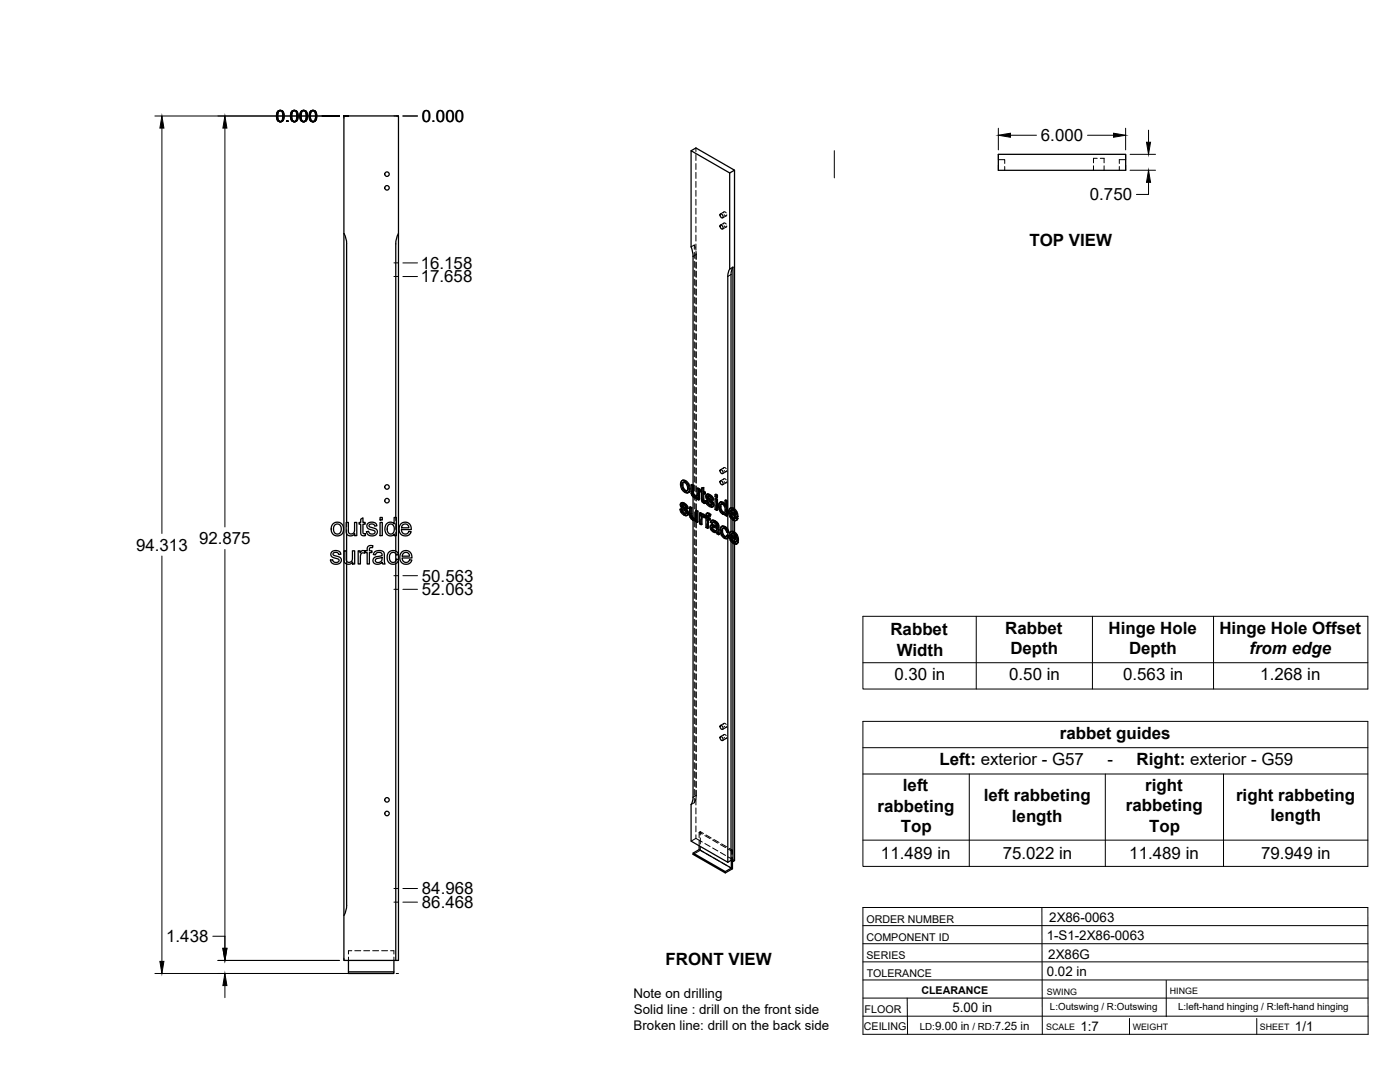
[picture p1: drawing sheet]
<svg xmlns="http://www.w3.org/2000/svg" width="559mm" height="432mm" viewBox="0 0 559 432" stroke-linecap="round" stroke-linejoin="round" font-family="sans-serif">
<!-- layer: Visible -->
<g fill="none" stroke="#000" stroke-width=".51">
<path d="M275.8 60.2l2-1.1 15.4 8.8-1.9 1.1M293.2 67.9v135.2M398.5 61.6h50.8v6.4h-50.8zM137.3 93.2v-46.9h21.7v46.9M137.3 93.2v290.1h20.7M137.3 93.2l.9 2.3 .2 1.8M138.3 97.3v111.2M159 93.2v130.1M159.1 93.2l-.8 1.7-.3 2.4v109.2M287.6 89.8a.93 .93 0 0 1 .9 .6 .93 .93 0 0 1-.2 1l-.9-.8zM287.6 85.4a.93 .93 0 0 1 .9 .5 .93 .93 0 0 1-.2 1.1l-.9-.9zM291.3 107.4v-38.4l-15.5-8.8v38.3l.8 3.8v91.3"/>
<path d="M291.3 107.4l-.6 1.3-.2 1.6v100.9M292.5 106.6l-1.2 .8M292.5 106.6v96.1M292.6 106.6l-.6 1.3-.2 1.7v93M272.2 191.8l.6-.2 .9 .2zM272.2 191.8l-.5 .6-.1 .9 .5 1.9 1.5 1.4 .8 .1 .5-.3M272.3 193.6l.3 1.4M272.6 195l.3-.1 .8 .8-.3 .2zM272.8 192.5l-.2 .9M272.9 194.9l-.3-1.5-.3 .1 .2-.8 .5-.2 .9 .6 .5 1.4-.2 1.4h-.8M273.4 192l1 1a1.88 1.88 0 0 1 1 2M273.7 195.7l.5 .2"/>
<path d="M273.7 191.8l1.2 1.3M274.6 193.3l.5 1.9 .3-.2-.2 1.2M275.1 195.2l-.2 1.2 .3-.2-.6 .5M275.8 193.5l.7 .4 .3-.2v3.2M276.5 193.9v3.1l.3-.1 .3 .6M276.5 197.1l.3 .6 .3-.2 .5 .4M276.6 198.3v8.3M276.8 197.7l.4 .4h.9l-.3 .1M276.8 193.7l-.7-.4-.3 .2v2.9l.3 1.1 .8 1a.97 .97 0 0 0 1.4 .1v.6l.5 .4M277.2 198.1l.6 .1M278.2 194.9l.6 .4 .4-.2v4.3l-.4 .2v-4.3M278.3 198.6l-.3 .2"/>
<path d="M279.2 195.1l-.7-.4-.3 .2v2.6l-.4 .7M280 195.5l-.5 .1v.6l.5 .3v3.3l.9 1h.7l-.1-.7h-.6M280 194.8l.9-.2v1.5M280.6 194.8v1.5l.3-.2 .6 .3M280.6 196.3l.6 .3 .3-.2v.6l-.3 .2v-.6M280.6 199.7l.7 .2M280.7 200l.8 .1M280.9 194.6l-.9 .2v1.1l-.5-.3M280.9 197v2.6M281.2 197.2l-.6-.4v2.8l.5 .2M281.6 199.8l.6 .3M282.1 197.3l.7-.1 .6 .2"/>
<path d="M282.3 198.3l.1 .3 .3-.2 .2 .3M282.4 198.6l.2 .3 .3-.2 1.5 1.4M282.4 197.1l-.4 .3M282.5 197.4h.9l.7 .6M282.5 199.9l-.9-.1 .7 1.6 1.3 .9 .9-.1M282.6 198v.1M282.6 198.9l1.4 1.4 .4-.2 .4 .6M282.7 198.4l-.4-.3 1 .3 .6 1 .6 .2M282.8 197.2l-.9 .3-.2 .9 .3 .7 2 1.9-.2 .7M283.1 197.6l.7 .6 .3-.2 .5 .6M283.8 198.2l.5 .6 .3-.2 .2 .9-.3 .1-.2-.8M285.4 199l.3-.1 .7 .3-.4 .2z"/>
<path d="M285.4 197.4l.3-.2 .7 .4-.4 .2zM285.4 199v4.3l.6 .4M285.4 197.4v.8l.6 .4M286.4 199.2v4.3l-.4 .2v-4.3M286.4 197.6v.8l-.4 .2v-.8M287.6 187.4a.93 .93 0 0 1 .9 .6 .93 .93 0 0 1-.2 1l-.9-.8zM287.6 191.9a.93 .93 0 0 1 .9 .5 .93 .93 0 0 1-.2 1.1l-.9-.9zM289.4 199.7l.6 .3 .3-.1v5.9l-.3 .2v-6M290.3 199.9l-.6-.4-.3 .2v2.1l-.4-.7M133 209l1.7-.6 1.7 .7 .6 1v2.2l-1.1 1.3-1.7 .2-1.4-.8-.6-1.6a2.79 2.79 0 0 1 .8-2.4zM133.5 209.6l.6-.4 .9-.1 1 .9 .1 1.9-.8 1.1h-1.2l-.7-.6-.3-1.5zM137.3 219.8h.9v3.8a1.32 1.32 0 0 0 1.7 .7 1.32 1.32 0 0 0 .8-1.7v-2.8h.9v5.3h-.8v-.8a1.86 1.86 0 0 1-2.3 .9 1.86 1.86 0 0 1-1.2-2.1z"/>
<path d="M138.2 208.5h.8l.1 3.8a1.31 1.31 0 0 0 1.7 .7 1.31 1.31 0 0 0 .7-1.7v-2.8h.9v5.3h-.8v-.8a1.86 1.86 0 0 1-2.2 .8 1.86 1.86 0 0 1-1.2-2zM138.3 213v11M143 219.8h.7v.8a1.27 1.27 0 0 1 2.1-.6l.8-.2v-1.1a1.58 1.58 0 0 1 2.2-.9l-.1 .8a.81 .81 0 0 0-.9-.1 .81 .81 0 0 0-.4 .8v.5h1.1v.7h-1.1v4.6h-.8v-4.6h-.8v-.4l-.3 .7-.9-.2-.6 .5-.2 4h-.8zM144 207.2l.9-.5v1.8h.9v.7h-.9v3.4l.2 .3 .7 .1 .1 .7h-1.3l-.5-.4-.1-4.1h-.7v-.7h.7zM146.7 209l1.7-.6a1.73 1.73 0 0 1 2 1.4l-.8 .2a1.17 1.17 0 0 0-1.1-.9 1.17 1.17 0 0 0-1.2 .8l.4 .4 2.1 .6a1.59 1.59 0 0 1 .7 2.1 1.59 1.59 0 0 1-2 .9l-1.5-.4-.7-1.3 .9-.2 .2 .7 .7 .4 1.3-.2a.74 .74 0 0 0 .3-.9 .74 .74 0 0 0-.9-.4l-1.3-.4a1.37 1.37 0 0 1-.8-2.2zM151.7 208.5h.9v5.3h-.9zM151.7 206.5h.9v1h-.9zM154.3 209l1.1-.6a1.86 1.86 0 0 1 1.9 .7v-2.6h.9v7.3h-.8v-.7a2.16 2.16 0 0 1-2.7 .5 2.16 2.16 0 0 1-1.1-2.5zM154.9 209.6l1.3-.5 1 1.1v2l-.7 .8h-1l-.8-.9-.1-1.5zM158 213.8v6.1M160 209.1l1-.6h1.5l1 .6 .5 1.1 .1 1.1h-3.9l.2 1 .9 .7a1.43 1.43 0 0 0 1.9-.9l.9 .1-.7 1.1-.8 .5h-1.6l-1-.6-.7-1.8 .1-1.1zM160.7 209.5l.6-.3h1.1l.5 .5 .3 .9h-2.9z"/>
<path d="M271.4 203.2l.6 .3M271.9 200.7l.7-.1 .6 .2M272 203.5l.4-.2 .2 .9-.3 .1zM272.1 201.7l.7 .4M272.2 202l.2 .3 .4-.2 1.5 1.4M272.2 200.6l-.4 .2M272.3 204.3l.7 .6h.8M272.3 200.8h.9l.8 .6M272.4 203.3l-1-.1 .8 1.8 1.2 .7 .9-.1M272.4 202.3l1.5 1.4 .4-.2 .4 .7M272.5 201.4l-.1 .1M272.5 201.8l-.3-.3 1 .3 .5 1 .7 .3"/>
<path d="M272.6 204.2l.7 .6M272.6 200.6l-.9 .3-.2 .8 .4 .9 1.9 1.8-.2 .7M272.9 201l.7 .6 .4-.2 .5 .7M273 204.9l.6 .2M273.6 201.6l.5 .6 .4-.1 .2 .8-.3 .2-.3-.9M273.7 205.1h-.1M273.9 203.7l.4 .6 .4-.1 .1 .7M274.3 204.3l.2 .7 .3-.1-.2 .5M274.5 205l-.2 .6 .3-.2-.4 .4M275.2 202.4l.7 .4 .3-.2v3.2M275.9 202.8v3.1l.3-.1 .3 .6M275.9 206l.3 .6 .3-.2 .4 .4"/>
<path d="M276.2 206.6l.4 .4h.9M276.2 202.6l-.7-.4-.3 .2v3l.3 1.2 .8 .8a.97 .97 0 0 0 1.4 .1M276.6 207.6v110.5l-.2 1.7-.6 1.3v14.6l14.7 8.4M276.6 207l.6 .2M277.5 207l-.3 .2M277.6 203.8l.7 .4 .3-.2v4.3l-.3 .2v-4.3M277.7 207.5v.7l.6 .3M277.7 207.5l-.2 .2M278.6 204l-.7-.4-.3 .2v2.7l-.4 .7M279.2 204.7l.6 .4 .3-.2v.5l.4-.2M279.8 205.1v.6l.7-.5 .4 .1M280 206.4l.2 2.8-.3 .2v-2.2"/>
<path d="M280.1 204.9l-.6-.3-.3 .1v4.3l.7 .4M280.2 205.3h.7l.6 .4M280.3 206.1v.1M280.6 205.4l.6 .5M281 206.6l-.8-.5-.2 .3 .3-.2-.1 .8M281.2 206.4l.6 .4v3.7l.6 .4M281.2 206.4v-.3l-.2 .5M281.2 200.3l.1 .7M281.2 206.5l-.2 .1M282.2 204.9h.9l.6 .4M282.2 200.1l.3-.2 .3 .8-.3 .2zM282.4 206.6l.7 .4 .3-.2v.6l-.3 .1v-.5"/>
<path d="M282.5 204.7l-.5 .2M282.5 200.9l.7 .6h.8M282.7 207.3v3.4l-.3 .2v-3.8l.7 .4M282.7 205.7v.7M282.8 205.1l.6 .4 .3-.2-.4 .8 .1-.6M282.8 200.7l.7 .7M283.1 204.9l-.6-.2-.5 .2-.2 1.3-.6-.3 .6-.1M283.2 201.5l.6 .2M283.3 206.1a.45 .45 0 0 0-.5-.5 .45 .45 0 0 0-.4 .6v.4l.3-.2 .7 .4M283.9 209.6l.7-.2 1.4 .5M283.9 201.7h-.1M284.1 210.7l.2 .6 .3-.2 .6 .5"/>
<path d="M284.1 200.3l.4 .6 .3-.2 .2 .8M284.2 210.4l-.1 .3 .3-.2 .2 .6M284.2 209.4l-.5 .2M284.3 211.3l.5 .5h1h-1M284.3 210.3l-.1 .1M284.4 207.7l.8 .4 .3-.2 .8 .6M284.4 210.3l.6 .2a.79 .79 0 0 1 .9 .2 .79 .79 0 0 1 0 1l-.4 .3M284.4 210.3l-.2 .1M284.4 210.3v.2M284.5 200.9l.2 .7 .3-.1-.2 .5M284.5 208.4l-.4 .5 .2-.4 .5-.1 1.1 1a.43 .43 0 0 1 .1 .6 .43 .43 0 0 1-.7 0l-1-.4M284.6 209.4l-1 .3-.2 1 .7 1.1 1.1 .7a.62 .62 0 0 1 1 .5l.6 .4"/>
<path d="M284.7 201.6l-.2 .6 .3-.2-.5 .4M284.7 207.6l-.8 .2M285.2 208.1l.8 .5 .3-.1 .4 .5M285.5 207.9l-.8-.3-.9 .3-.3 .5 .6 .5M286 208.6l.4 .6 .3-.2 .2 .7M286.4 209.2l.2 .6 .3-.1 .1 2.9M286.6 209.8l.1 2.9 .3-.1 .1 .6-.3 .2-.1-.6M287.4 202.4l.3 1.4M287.5 200.4h1.2l.6 .6M287.7 201.3h.7l.7 .8 .3 1.1-.2 1.4M287.7 201.3l-.3 1.1 .4-.2 .3 1.4M287.7 203.8l.4-.2 .7 .8-.4 .2z"/>
<path d="M287.8 201.2l-.1 .1M287.8 200.3l-.5 .2M288 201.1l-.2 1.1M288.1 212v.1a1.2 1.2 0 0 0 .8 1.4l.5 .5M288.2 210.1l.9 .2 .3-.2 1 1M288.4 213.4l.7 .8h.8M288.4 200.6l.6 .5h.4M288.4 204.6h.8M288.5 209.9l-.6 .3M288.6 210.8l-.2 1M288.7 200.4l-.7-.2-.9 .5-.3 1 .1 1.1 1.1 2 .8 .5 .6-.2v.5l.6 .4M288.8 204.4l.4 .1"/>
<path d="M289.1 210.3l.8 .6a1.43 1.43 0 0 1 1 1.5l-.3 .1-.5-1.3M289.4 210.1l-.9-.2-.7 .3-.3 .7v1.4l.9 2 1 .6 .7 .1M289.4 205.1l-.2 .2M290 213.7l.7 .4M290.5 212.5v1.1M290.5 214.8v129.3M290.6 212.5l-.6-.2-.7-1.3-.9-.2-.3 1.2 .3-.2 .3 1.4M290.7 214.1l.3-.1-.3 .6-.6 .4zM291 214l-.6-.5-.7 .8-.6-.1M291.3 202.9h1a1.84 1.84 0 0 1 1.8 1.2M291.5 212.3l.8-.1a1.99 1.99 0 0 1 2 1.3M291.7 213.6l2.1 1.2-.5-1.3-.9-.6h-.4l-.3 .7 .3-.2 1.7 1"/>
<path d="M291.8 216v127.4l-1.3 .7M291.8 206.1l.8 .8h.8M291.8 206.9v5.2M291.8 205l.3 .9M292 203.5l-.2 .6M292 214.4l.3 .9M292 215.5l.8 .8h.8M292.2 212.9l-.2 .5M292.5 203l1 1a1.94 1.94 0 0 1 1.1 2.1M292.5 203.6l.8 .9 .3 1-2.1-1.2M292.5 203.6h-.7l-.3 .7 .3-.2 1.7 1M292.5 203.6v.9"/>
<path d="M292.5 205.5v1M292.5 207.5v4.5M292.5 212.9v.9M292.5 214.7v1M292.5 216.8v127M292.6 206.9l.6 .2M292.7 212.4l1.1 1a1.97 1.97 0 0 1 .9 2M292.8 216.3l.5 .2M292.9 202.8l-.9-.2-.7 .3-.5 1.1 .5 2.2 1.3 1.3M293.1 212.2l-.9-.2-.9 .5-.3 1.5 .3 1.2 .7 1.1 1.2 .8 .6 .1 .9-.9M293.2 217.1v126.4l-.7 .3M293.2 204.3v.6"/>
<path d="M293.2 205.8v1.1M293.2 207.8v4.5M293.2 213.4v.7M293.2 215.1v1.1M293.3 207l-.1 .1M293.5 216.4l-.2 .1M293.6 206.6l.6 .5M293.8 204.3l.4 1.9 .4-.1-.4 .1M293.8 216l.6 .5M293.9 213.7l.5 1.9 .3-.2-.3 .2M294.2 206.4l-2.8-1.6 .4 1.3 .3-.2 .8 .9M294.4 215.8l-2.8-1.6 .4 1.3 .3-.2 .8 .8"/>
<path d="M294.5 206.9l-.7 .8M294.5 206.9l-.9 .9-1-.3M294.5 206.9l-.6-.5-.7 .7M294.7 216.3l-.7 .8M294.7 216.3l-.6-.5-.8 .7M132.5 220.2l1.3-.5a1.81 1.81 0 0 1 2.3 1.5l-.9 .1a1.21 1.21 0 0 0-1.1-.9 1.21 1.21 0 0 0-1.2 .8l.3 .4 2.3 .7a1.6 1.6 0 0 1 .6 2.1 1.6 1.6 0 0 1-2 .8l-1.4-.4-.8-1.3 .9-.1 .3 .7 .6 .3 1.3-.2a.81 .81 0 0 0 .2-1 .81 .81 0 0 0-1-.4l-1.1-.3a1.36 1.36 0 0 1-1-.9 1.36 1.36 0 0 1 .4-1.4zM138.3 225.1v136.2M149.4 220.4l1.7-.7 1.2 .1 .8 .5 .6 4.8h-.9l-.2-.7-1.2 .7-1.2 .1-.9-.4-.4-.7a1.74 1.74 0 0 1 2-2l.6-.1a.8 .8 0 0 0 1-.9 .8 .8 0 0 0-1.1-.6l-1.1 .2-.4 .7-.9-.1zM149.9 223.2l2.6-.8a1.59 1.59 0 0 1-.6 1.8 1.59 1.59 0 0 1-1.9-.1zM155.2 220.4l1.1-.6 1.5 .1 .8 .6 .4 .9-.8 .1a1.47 1.47 0 0 0-2-.9 1.47 1.47 0 0 0-.8 2.1l.5 1.3 .7 .4 1.1-.2 .5-1 .9 .1-.5 1.2a2.49 2.49 0 0 1-3.2 .2 2.49 2.49 0 0 1-.8-3.2zM158 221v2.9M158 225v158.3"/>
<path d="M159 223.5v159.8h-1M160.3 220.4l1-.6h1.5l.9 .6 .6 1.1 .1 1.2h-3.9l.2 .9 .8 .8a1.46 1.46 0 0 0 2-1l.8 .3-.4 .8-1 .6h-1.7l-.9-.6-.5-.8-.2-1.2 .1-1.1zM161 220.9l.6-.4 1 .1 .6 .5 .3 .9h-3zM287.6 289.5a.93 .93 0 0 1 .9 .6 .93 .93 0 0 1-.2 1l-.9-.9zM287.6 294a.93 .93 0 0 1 .9 .5 .93 .93 0 0 1-.2 1.1l-.9-.9zM279.1 337.5v1.5l-2.5 1.4v.6l12.9 7.4v-.6l-12.9-7.4M279.1 339l12.8 7.4-2.4 1.4M291.8 343.4l.7 .4M291.9 343.5v2.9M292.4 343.7v3l-2.9 1.7M138.4 361.3l-.2 1.8-.9 2.3M139.1 383.3v5.2h18.1v-.7h-18.1"/>
<path d="M157.2 383.3v4.5"/>
<circle cx="154.5" cy="75" r=".9"/>
<circle cx="154.5" cy="69.5" r=".9"/>
<circle cx="154.5" cy="194.3" r=".9"/>
<circle cx="154.5" cy="199.8" r=".9"/>
<circle cx="154.5" cy="319.2" r=".9"/>
<circle cx="154.5" cy="324.6" r=".9"/>
</g>
<!-- layer: Hidden -->
<g fill="none" stroke="#000" stroke-width=".4">
<path d="M277.8 59.1v1.4M277.8 61.7v2.4M277.8 65.3v2.3M277.8 68.8v2.4M277.8 72.4v2.4M277.8 76v2.3M277.8 79.5v2.4M398.5 63.7h2.5v1.5M401 66.4v1.6M436.5 66.2v1.8M438 63.2h-1.5v1.8M439.2 63.2h1.5v1.8"/>
<path d="M440.7 66.2v1.8M446.8 66.4v1.6M449.3 63.7h-2.5v1.5M275.8 98.5l1.3-.7 .5 1.3M277.1 97.8v1.7M277.8 83.1v2.4M277.8 86.7v2.4M277.8 90.3v2.3M277.8 93.8v2.4M277.8 97.4v2.4M288.8 89.4l.4-.4 .7 .5M288.8 85l.4-.5 .7 .5"/>
<path d="M289 89l-1.5 .8M289 84.5l-1.5 .9M289.1 90.1l.6 .5 .4-.5M289.1 85.7l.7 .5 .3-.5M289.9 90.6l-1.4 .8M289.9 86.1l-1.4 .9M277.1 100.7v2.4M277.1 104.3v2.4M277.1 107.8v2.4M277.1 111.4v2.4M277.1 115v2.4M277.1 118.6v2.3"/>
<path d="M277.8 101v2.4M277.8 104.5v2.4M277.8 108.1v2.4M277.8 111.7v2.4M277.8 115.3v2.3M277.8 118.8v2.4M277.8 100.2l.1 3.3M277.9 104.7v2.4M277.9 108.3v2.4M277.9 111.9v2.3M277.9 115.4v2.4M277.9 119v2.4"/>
<path d="M277.1 122.1v2.4M277.1 125.7v2.4M277.1 129.3v2.4M277.1 132.8v2.4M277.1 136.4v2.4M277.1 140v2.4M277.8 122.4v2.4M277.8 126v2.4M277.8 129.5v2.4M277.8 133.1v2.4M277.8 136.7v2.4M277.9 122.6v2.4"/>
<path d="M277.9 126.2v2.3M277.9 129.7v2.4M277.9 133.3v2.4M277.9 136.9v2.4M277.1 143.6v2.3M277.1 147.1v2.4M277.1 150.7v2.4M277.1 154.3v2.4M277.1 157.9v2.3M277.8 140.3v2.3M277.8 143.8v2.4M277.8 147.4v2.4"/>
<path d="M277.8 151v2.4M277.8 154.6v2.3M277.8 158.1v2.4M277.9 140.4v2.4M277.9 144v2.4M277.9 147.6v2.4M277.9 151.2v2.3M277.9 154.7v2.4M277.9 158.3v2.4M277.1 161.4v2.4M277.1 165v2.4M277.1 168.6v2.4"/>
<path d="M277.1 172.1v2.4M277.1 175.7v2.4M277.1 179.3v2.4M277.8 161.7v2.4M277.8 165.3v2.3M277.8 168.8v2.4M277.8 172.4v2.4M277.8 176v2.4M277.8 179.6v2.3M277.9 161.9v2.4M277.9 165.4v2.4M277.9 169v2.4"/>
<path d="M277.9 172.6v2.4M277.9 176.1v2.4M277.9 179.7v2.4M271.9 193.1l.5 1.9-.3 .2M272.4 195l1.3 1.3-.3 .2M272.5 191.6l-.9 1.7M272.8 192.5l-.2 .1M272.9 192.4h.8l-.3 .2M273.7 192.4l.8 .9-.3 .2M273.7 196.3l.9 .3-.3 .1M274.5 195.7l-.3 .2M274.5 193.3l.3 1.4-.4 .2"/>
<path d="M274.8 194.7l-.1 .7-.5 .5M274.9 196.5l-.3 .1M276.1 193.3l.1 3.4-.3 .2M276.2 196.7l.2 .7-.3 .1M276.4 197.4l.4 .6-.3 .1M276.6 193.6v1.7M276.6 196.5v1.8M276.8 198l.6 .5-.3 .1M277.1 182.9v2.4M277.1 186.4v2.4M277.1 190v2.4M277.1 193.6v2.4"/>
<path d="M277.1 197.1v2.4M277.4 198.5l.7 .2 .5-.3-.3 .2M277.8 183.1v2.4M277.8 186.7v2.4M277.8 190.3v2.4M277.8 193.8v2.4M277.8 197.4v2.4M277.9 183.3v2.4M277.9 186.9v2.4M277.9 190.4v2.4M277.9 194v2.4M277.9 197.6v2.4"/>
<path d="M278.1 198.1h.1M278.3 198l-.4 .2M278.4 198.6h-.1M278.4 197.8l-.3 .3M278.5 194.7v2.8l-.4 .5M278.6 198.4v.7l-.3 .1M278.6 199.1l.6 .3M279.8 196l.5 .3-.3 .2M279.8 195.4v.6l-.3 .2M280 195.5l.3 .2M280.3 196.3l.1 3.3-.4 .2M280.3 194.6v1.1l-.3 .2"/>
<path d="M280.4 199.6l.2 .5-.3 .2M280.6 196.8l.3-.2v.4M280.9 196.6l.6 .4M281.9 199.7l.5 1.3-.3 .1M282 197.8l.2 .7-.4 .2M282.1 197.4l-.4 .6M282.2 198.5l.4 .6-.4 .2M282.3 197.2l-.5 .4M282.5 198l.3-.2-.2 .2M282.6 199.1l1.6 1.6-.4 .2M282.7 197.9l-.3 .1M282.8 197.8l.6 .2-.3 .2"/>
<path d="M283.4 198l.6 .5-.3 .2M284 198.5l.2 .7-.3 .2M284.2 199.2l.6 .3M285.7 197.2v.9l-.3 .1M285.7 198.9v1.5M285.7 198.1l.7 .3M288.8 187l.4-.4 .7 .4M288.8 191.5l.4-.5 .7 .5M289 186.6l-1.5 .9M289 191.1l-1.5 .8M289.1 187.7l.7 .5 .3-.4M289.1 192.2l.6 .5 .4-.5"/>
<path d="M289.7 199.5v2.1l-.3 .2M289.9 188.2l-1.4 .8M289.9 192.6l-1.4 .9M138.3 208.5v1.7M138.3 211.4v1.6M158 206.5v1.3M158 208.9v2.4M158 212.5v1.3M158 219.9v1.1M271.7 203.1l.5 1.3-.3 .2M271.8 201.3l.2 .6-.3 .2M271.9 200.8l-.4 .6"/>
<path d="M272 201.9l.4 .6-.3 .2M272.1 200.6l-.5 .4M272.2 204.4l1.1 1-.3 .1M272.3 201.4l.3-.2-.1 .2M272.4 202.5l1.6 1.6-.3 .2M272.6 201.3l-.4 .1M272.6 201.2l.6 .2-.3 .2M273.2 201.4l.6 .6-.3 .1M273.3 205.4l.8 .2-.3 .2M273.8 204.9h.2M273.8 202l.3 .6-.4 .2M274 204.1l.2 .5-.3 .1"/>
<path d="M274 204.9l-.3 .2 .3-.2M274.1 202.6l.6 .3M274.2 204.6l-.2 .3M274.5 205.6h-.4M275.5 202.2l.1 3.4-.3 .2M275.6 205.6l.2 .7-.3 .2M275.8 206.3l.4 .6-.3 .2M276.2 206.9l.6 .5-.3 .2M276.6 206.6v1M276.8 207.4l.7 .2 .5-.3-.2 .2M277.1 200.7v2.4M277.1 204.3v2.4"/>
<path d="M277.1 207.9v2.3M277.1 211.4v2.4M277.1 215v2.4M277.1 218.6v2.4M277.5 207h.1M277.7 206.9l-.4 .2M277.8 201v2.4M277.8 204.6v2.3M277.8 208.1v2.4M277.8 211.7v2.4M277.8 215.3v2.4M277.8 218.8v2.4"/>
<path d="M277.8 206.7l-.3 .3M277.9 201.2v5.9M277.9 208.3v2.4M277.9 211.9v2.4M277.9 215.5v2.3M277.9 219v2.4M277.9 205.9v.8l-.4 .2M278 207.3v.7l-.3 .2M278 208l.6 .3M279.5 207.3v1.6l-.3 .1M279.5 204.6v1.5M279.5 208.9l.7 .3"/>
<path d="M280.1 206.1l.8-.1-.3 .2M280.1 205.4v.1M280.3 206.1l.2-.2-.3 .2M280.4 205.2l-.6 .5M280.6 200.1l.6 .5-.4 .1M280.9 206l.4 .4M281.2 200.6l.4 .2M281.2 206.1l.3-.2-.2 .5M281.5 205.7v.1M281.5 206.3l.6 .3-.3 .2M281.5 205.9l-.2 .5M281.5 205.7l-.3 .3"/>
<path d="M281.8 205.8l.3 .2M282.1 209v1.3l-.3 .2M282.1 210.3l.6 .4M282.1 206.6v1.3M282.2 205l-.1 1-.3 .2M282.3 204.7l-.5 .4M282.4 201l1.1 1-.3 .1M282.4 207.1l.3-.2v.4M282.5 205.7l.4-.2-.2 .2M282.7 206.9l.7 .5M282.9 205.5l.4 .1-.4 .2M283.3 205.6l.3 .3"/>
<path d="M283.5 202l.8 .2-.3 .2M283.7 210.1l.4 1.1-.4 .2M283.8 209.6l-.4 .7M283.8 208.2l.7 .5M284 201.5h.1M284 209.4l-.5 .4M284.1 211.2l.9 .9-.3 .2M284.1 207.7l-.6 .7M284.2 200.7l.1 .5-.3 .1M284.2 201.5l-.3 .2 .2-.2M284.2 207.6l-.4 .3M284.3 201.2l-.2 .3"/>
<path d="M284.4 208.4l.4-.2-.3 .2M284.5 210.2l.2-.1zM284.5 210.2l-.2 .1M284.6 210.1l-.4 .2M284.6 202.2h-.3M284.7 210.1l1.6 .5-.3 .2M284.8 208.2l.6 .2-.3 .2M285 212.1l.7 .2-.3 .2M285.4 208.4l.7 .7-.3 .2M285.7 212.3l.7-.1-.4 .2M285.7 201.6v1.6l-.3 .1M285.7 203.2l.7 .3"/>
<path d="M286 209.9l.3 .1M286 211.7l-.3 .2M286.1 209.1l.2 .7-.3 .2M286.2 211.5l-.4 .3M286.3 210.6l-.1 .9-.3 .2M286.3 209.8l-.3 .4M286.4 212.2l.1 .7-.3 .1M286.5 212.9l.6 .3M287.1 201.8l.2 1.3-.3 .2M287.3 200.7l-.2 1.1-.3 .2M287.3 203.1l.6 1.1-.3 .2M287.6 200.3l-.6 .6"/>
<path d="M287.7 211.4l.5 1.9-.3 .2M287.9 204.2l.8 .8-.3 .1M287.9 210.3l-.2 1.1-.3 .2M288 201.1h.7l-.3 .2M288 201.1l-.2 .1M288 201.1h.1M288.1 201l-.3 .2M288.2 213.3l1.2 1.3-.3 .2M288.2 210l-.6 .5M288.6 210.8l-.2 .1M288.7 210.7l.8 .1-.4 .1M288.7 205l.7 .1 .4-.2-.4 .2"/>
<path d="M288.7 201.1l.8 .8-.4 .2M289.4 201.1l.3 .5M289.4 214.6l1.1 .2M289.5 210.8l.5 .5-.3 .2M289.5 201.9l.3 1.5-.4 .2M289.5 205.1h-.1M289.8 203.4l-.1 .7-.5 .4 .3-.1M289.8 204.9v.6l-.4 .1M289.8 205.5l.5 .3M290 211.3l.3 .8-.3 .2M290 214.1l-.1 .1M290.3 212.1l.6 .3"/>
<path d="M290.4 213.5l-.7 .8M290.5 211.2v1.3M290.5 213.6v1.2M291.1 204.1l.5 1.9-.3 .2M291.3 213.5l.5 1.9-.3 .2M291.4 204.8l.4-.1v.3M291.6 206l1.3 1.4-.3 .1-.1-1M291.6 202.7l-.8 1.6M291.6 214.2l.4-.2v.4M291.8 204.7l2.7 1.5M291.8 215.4l1.3 1.3-.3 .2M291.8 202.6v1.6"/>
<path d="M291.8 205.4v1.5M291.8 212.1v1.4M291.8 214.7v1.3M291.8 212.1l-.5 1.4-.3 .2M292 214l2.7 1.6M292 203.5l-.2 .1M292.2 212.9h-.2M292.3 212.7l.8 .1-.4 .2M292.5 202.7v.9l.4-.1-.8-.1M292.5 204.5v1M292.5 212v.9M292.5 213.8v.9"/>
<path d="M292.5 215.7v1.1M292.9 203.5l.7 .8-.3 .2M292.9 207.4l1.1 .2-.4 .2M293.1 212.8l.7 .9-.3 .2M293.1 216.7l1.1 .3-.4 .2M293.2 203.1v1.2M293.2 204.9v.9M293.2 206.9v.9M293.2 212.3v1.1M293.2 214.1v1M293.2 216.2v.9M293.5 206.9h-.1"/>
<path d="M293.5 206.9l-.2 .1M293.5 205.1l.4 .2M293.6 206.8l-.4 .2M293.6 204.3l.3 1-.3 .2M293.7 216.3h-.1M293.7 216.3l-.2 .1M293.7 214.4l.4 .3M293.8 216.2l-.3 .2M293.8 213.7l.3 1-.3 .1M293.9 206.4l-.4 .5M294.1 215.8l-.4 .5M294.1 207.5l-.1 .1"/>
<path d="M294.3 216.9l-.1 .1M138.3 224v1.1M158 223.9v1.1M159 223.3v.2M277.1 222.1v2.4M277.1 225.7v2.4M277.1 229.3v2.4M277.1 232.9v2.3M277.1 236.4v2.4M277.8 222.4v2.4M277.8 226v2.4M277.8 229.6v2.3"/>
<path d="M277.8 233.1v2.4M277.8 236.7v2.4M277.9 222.6v2.4M277.9 226.2v2.4M277.9 229.7v2.4M277.9 233.3v2.4M277.9 236.9v2.4M277.1 240v2.4M277.1 243.6v2.4M277.1 247.2v2.3M277.1 250.7v2.4M277.1 254.3v2.4"/>
<path d="M277.1 257.9v2.3M277.8 240.3v2.4M277.8 243.8v2.4M277.8 247.4v2.4M277.8 251v2.4M277.8 254.6v2.3M277.8 258.1v2.4M277.9 240.5v2.3M277.9 244v2.4M277.9 247.6v2.4M277.9 251.2v2.4M277.9 254.7v2.4"/>
<path d="M277.9 258.3v2.4M277.1 261.5v2.3M277.1 265v2.4M277.1 268.6v2.4M277.1 272.2v2.3M277.1 275.7v2.4M277.1 279.3v2.4M277.8 261.7v2.4M277.8 265.3v2.4M277.8 268.9v2.3M277.8 272.4v2.4M277.8 276v2.4"/>
<path d="M277.8 279.6v2.3M277.9 261.9v2.4M277.9 265.5v2.3M277.9 269v2.4M277.9 272.6v2.4M277.9 276.2v2.4M277.9 279.7v2.4M277.1 282.9v2.4M277.1 286.4v2.4M277.1 290v2.4M277.1 293.6v2.4M277.1 297.2v2.4"/>
<path d="M277.8 283.1v2.4M277.8 286.7v2.4M277.8 290.3v2.4M277.8 293.9v2.3M277.8 297.4v2.4M277.9 283.3v2.4M277.9 286.9v2.4M277.9 290.5v2.3M277.9 294v2.4M277.9 297.6v2.4M288.8 289.1l.4-.5 .7 .5M288.8 293.5l.4-.4 .7 .5"/>
<path d="M289 288.7l-1.5 .8M289 293.1l-1.5 .9M289.1 289.8l.7 .5 .3-.5M289.1 294.3l.6 .4 .4-.4M289.9 290.3l-1.4 .8M289.9 294.7l-1.4 .8M277.1 300.7v2.4M277.1 304.3v2.4M277.1 307.9v2.4M277.1 311.4v2.4M277.1 315v2.4M277.1 318.6v1.7"/>
<path d="M277.8 301v2.4M277.8 304.6v2.4M277.8 308.1v2.4M277.8 311.7v2.4M277.8 315.3v2.4M277.8 318.9v2.3M277.9 315.5l-.1 3-.7 1.8M277.9 301.2v2.4M277.9 304.8v2.3M277.9 308.3v2.4M277.9 311.9v2.4M277.1 320.3l-1.3 .8"/>
<path d="M277.8 322.4v2.4M277.8 326v2.4M277.8 329.6v2.4M277.8 333.1v1.5M277.8 334.6l-2 1.1M277.8 334.6l2.5 1.4M279.1 335.4v2.1M279.1 332.2l1.2 .7M279.5 333.2v-1.3l-.4 .3v2.1M279.5 339.3l-2.9 1.7M279.5 334.4v2.4M279.5 338v1.3"/>
<path d="M279.5 331.9l1.3 .7M279.5 339.3l1.3 .7M281.3 333.5l2.1 1.2M281.3 336.6l2.1 1.2M281.8 333.2l2.1 1.2M284.4 335.3l2.1 1.2M284.4 338.4l2.1 1.2M284.9 335l2.1 1.2M287.5 337.1l2.1 1.1M288 336.8l2.1 1.2M290.6 338.8l1.3 .8 .5-.3M291.1 338.6l1.3 .7"/>
<path d="M291.9 339.6v1.3M292.4 339.3v1.6M281.8 340.6l2.1 1.2M284.9 342.4l2.1 1.2M287.5 340.2l2.1 1.2M288 344.2l2.1 1.2M290.6 342l2.6 1.5M291.1 346l1.3 .7M291.9 342.1v1.4M292.4 342.1v1.6M140.4 379.4h-1.3v1.3M141.6 379.4h2.4"/>
<path d="M145.2 379.4h2.4M148.8 379.4h2.3M152.3 379.4h2.4M155.9 379.4h1.3v1.3M139.1 382v1.3M157.2 382v1.3"/>
</g>
<!-- layer: Reference -->
<g fill="none" stroke="#000" stroke-width=".4">
<path d="M137.3 46.3h1.8M138.2 46.3h-.9h1.8h-1.8v.9M157.2 46.3h1.8M158.1 46.3h.9v.9M398.5 61.6v2.1M398.5 65.8v2.2M449.3 61.6v2.1M449.3 65.8v2.2M157.2 110.3h1.8M157.2 104.9h1.8M157.2 235.2h1.8M157.2 229.7h1.8"/>
<path d="M157.2 354.6h1.8M157.2 360h1.8M137.3 382.4v.9h.9M158.1 388.5h.9M159 382.4v.9h-.9"/>
</g>
<!-- layer: Visible Narrow -->
<path d="M291.8 109.6l-1.3 .7M276.8 196.1l-.3 .2M280.9 199.2l-.3 .1M283.5 199.2l-.3 .2M273.3 202.6l-.3 .2M276.2 205l-.3 .2M282.7 206l-.3 .2M285.2 209.6l-.3 .2M287 210.3l-.4 .2M287 211.3l-.4 .2" fill="none" stroke="#000" stroke-width=".4"/>
<!-- layer: Hidden Narrow -->
<path d="M277.9 101.6l-1.3 .7M276.1 196l-.3 .2M278.5 197l-.3 .2M280.3 198.8l-.3 .1M273.3 203.5l-.3 .1M275.5 204.9l-.3 .2M277.9 205.9l-.3 .2M282.1 205.6l-.3 .1M283.5 200l-.3 .2M285.3 210.3l-.3 .2M286.3 210.9l-.3 .1M277.9 317.4l-1.3 .8" fill="none" stroke="#000" stroke-width=".4"/>
<!-- layer: Titleblock -->
<path d="M344.4 362.2h201.6l.1 50.6h-201.7zM344.4 376.6h201.6M344.4 369.4h201.6M415.9 362.2l.1 50.6M344.4 383.9h201.6M344.4 398.3h201.6M344.4 391.1h201.6M362.1 398.3l.1 14.4M465.5 391.3v14.4M344.4 405.5h201.7M450.8 406.4v6.4M501.6 406.4v6.4" fill="none" stroke="#000" stroke-width=".4"/>
<!-- layer: Custom Tables -->
<path d="M344.4 246h201.6v29h-201.6zM389.7 246v29M436 246v29M484.4 246v29M344.4 264.5h201.6M344.4 287.9h201.6v57.9h-201.6zM344.4 298.4h201.6M344.4 308.9h201.6M386.9 308.9v36.9M441.2 308.9v36.9M488.4 308.9v36.9M344.4 335.3h201.6" fill="none" stroke="#000" stroke-width=".4"/>
<!-- layer: FD_Dimensions -->
<g fill="none" stroke="#000" stroke-width=".4">
<path d="M61.8 46.3h73.7M64.6 51.1v161.8M89.8 51.1v159.2M160.8 46.3h5.8M398.5 51.2v8.6M403.3 54h10.4M434.1 54h10.4M449.3 51.2v8.6M458.4 51.9v4.9M451.1 61.6h10.1M451.1 67.9h10.1M458.4 72.8v4.8h-4.8"/>
<path d="M160.8 110.4h5.8M160.8 104.9h5.8M89.8 219.3v159.2M64.6 221.9v161.8M160.8 235.2h5.8M160.8 229.7h5.8M160.8 354.6h5.8M84.9 373.6h4.9M160.8 360h5.8M61.8 388.5h94.6M87 383.3h48.5M89.8 393.3v4.8"/>
</g>
<path d="M64.6 46.3l.8 4.8h-1.6zM89.8 46.3l.8 4.8h-1.6zM398.5 54l4.8-.8v1.6zM444.5 53.2l4.8 .8-4.8 .8zM457.6 56.8h1.6l-.8 4.8zM458.4 67.9l.8 4.9h-1.6zM89 378.5h1.6l-.8 4.8zM63.8 383.7h1.6l-.8 4.8zM89.8 388.5l.8 4.8h-1.6z" fill="#000" stroke="#000" stroke-width=".4"/>
<!-- layer: Smart Centers -->
<path d="M333 60.1v10.9" fill="none" stroke="#000" stroke-width=".4"/>
<g font-size="6.7">
<text x="110" y="48.7">0.000</text>
<text x="168.4" y="48.7">0.000</text>
<text x="415.5" y="56.3">6.000</text>
<text x="435" y="80">0.750</text>
<text x="410.9" y="98.2">TOP VIEW</text>
<text x="167.9" y="107.3">16.158</text>
<text x="167.9" y="112.7">17.658</text>
<text x="54.3" y="219.8">94.313</text>
<text x="79.4" y="217.1">92.875</text>
<text x="168.4" y="232.1">50.563</text>
<text x="168.4" y="237.6">52.063</text>
<text x="355.4" y="253.6">Rabbet</text>
<text x="401.2" y="252.9">Rabbet</text>
<text x="442.5" y="252.9">Hinge Hole</text>
<text x="486.7" y="252.9">Hinge Hole Offset</text>
<text x="357.9" y="261.6">Width</text>
<text x="403.3" y="261">Depth</text>
<text x="450.6" y="261">Depth</text>
<text x="498.7" y="261">from edge</text>
<text x="357" y="271.4">0.30 in</text>
<text x="402.8" y="271.4">0.50 in</text>
<text x="448.3" y="271.4">0.563 in</text>
<text x="503" y="271.4">1.268 in</text>
<text x="423" y="294.8">rabbet guides</text>
<text x="375" y="305.4">Left: exterior - G57</text>
<text x="442.1" y="305.4">-</text>
<text x="453.7" y="305.4">Right: exterior - G59</text>
<text x="360.4" y="315.8">left</text>
<text x="457.1" y="315.8">right</text>
<text x="350.3" y="323.9">rabbeting</text>
<text x="392.7" y="319.8">left rabbeting</text>
<text x="449.4" y="323.8">rabbeting</text>
<text x="493.4" y="319.8">right rabbeting</text>
<text x="403.9" y="327.9">length</text>
<text x="507" y="327.8">length</text>
<text x="359.5" y="331.9">Top</text>
<text x="458.6" y="331.9">Top</text>
<text x="351.6" y="342.9">11.489 in</text>
<text x="400.2" y="342.9">75.022 in</text>
<text x="450.8" y="342.9">11.489 in</text>
<text x="503.4" y="342.9">79.949 in</text>
<text x="168.4" y="357">84.968</text>
<text x="168.4" y="362.4">86.468</text>
<text x="66.3" y="376">1.438</text>
<text x="265.7" y="385.2">FRONT VIEW</text>
</g>
<g font-size="5.3">
<text x="418.8" y="368">2X86-0063</text>
<text x="417.8" y="375.1">1-S1-2X86-0063</text>
<text x="418.4" y="382.6">2X86G</text>
<text x="417.8" y="389.5">0.02 in</text>
<text x="252.9" y="398.4">Note on drilling</text>
<text x="253" y="404.9">Solid line : drill on the front side</text>
<text x="380.1" y="404">5.00 in</text>
<text x="252.9" y="411.2">Broken line: drill on the back side</text>
<text x="431.3" y="411.5">1:7</text>
<text x="516.9" y="411.5">1/1</text>
</g>
<g font-size="4.6">
<text x="373.2" y="411.2">9.00 in</text>
<text x="397" y="411.2">7.25 in</text>
</g>
<g font-size="4.3">
<text x="345.8" y="368.4">ORDER NUMBER</text>
<text x="345.8" y="375.5">COMPONENT ID</text>
<text x="345.8" y="382.7">SERIES</text>
<text x="345.9" y="389.9">TOLERANCE</text>
<text x="367.7" y="396.7">CLEARANCE</text>
<text x="345.1" y="404.3">FLOOR</text>
<text x="344.8" y="411.1">CEILING</text>
</g>
<g font-size="3.9">
<text x="419.1" y="403.1">L:Outswing / R:Outswing</text>
<text x="470.2" y="403.1">L:left-hand hinging / R:left-hand hinging</text>
<text x="367.1" y="411.2">LD:</text>
<text x="388.2" y="411.2">/ RD:</text>
</g>
<g font-size="3.5">
<text x="417.9" y="397">SWING</text>
<text x="466.9" y="396.9">HINGE</text>
<text x="417.5" y="410.9">SCALE</text>
<text x="452.1" y="410.9">WEIGHT</text>
<text x="502.9" y="410.9">SHEET</text>
</g>
</svg>
